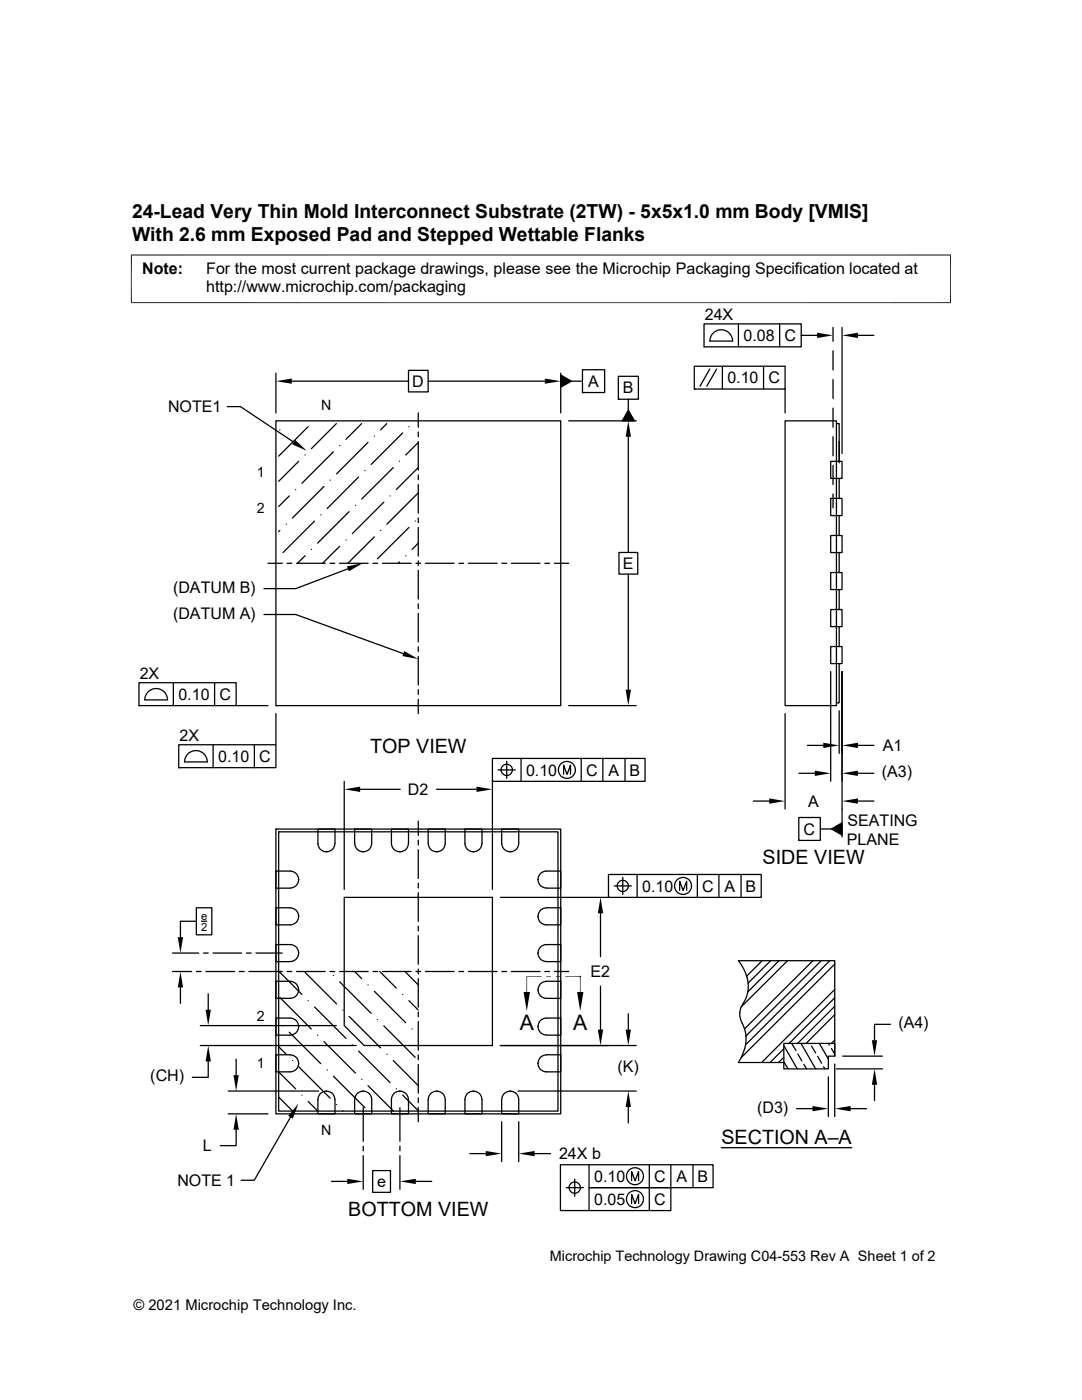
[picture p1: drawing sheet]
<svg xmlns="http://www.w3.org/2000/svg" width="216mm" height="279mm" viewBox="0 0 216 279" stroke-linecap="round" stroke-linejoin="round" font-family="sans-serif">
<g fill="none" stroke="#000" stroke-width=".25">
<path d="M55.1 74.5v7.9M58.2 76.1h23.3M81.5 73.9h3.9v4.3h-3.9zM85.4 76.1h23.3M111.9 74.8l2.1 1.3-2.1 1.2zM111.9 74.5v7.9M114 76.1h2.2M116.2 73.8h4.4v4.5h-4.4zM116.2 78.3h.1M123.4 75.1h4v4.6h-4zM123.4 79.7h.1M125.4 79.7v2.2"/>
<path d="M138.5 73.1h18.2v4.5h-18.2zM138.5 77.6h.1M140.5 64.6h19.4v4.6h-19.4zM140.5 69.2h.1M141.6 73.7l-1.9 3.4M141.6 68.1h4.6M141.6 68.1a2.26 2.26 0 0 1 2.3-2.3 2.26 2.26 0 0 1 2.3 2.3M143 73.7l-2 3.4M144.1 73.1v4.5M147.3 64.6v4.6M152.4 73.1v4.5M155.6 64.6v4.6"/>
<path d="M156.7 77.6v4.8M159.9 66.9h3.1M166.2 65.3v2.8M166.2 70v3.8M166.2 75.7v3.8M168 65.3v25.2M171.2 66.9h3.2M45.4 81.2h2.6l10.6 7M55.1 84h56.8v56.8h-56.8zM55.8 85.8h.1M57.7 99l-2.1 2.1M59 97.7h.1"/>
<path d="M59.6 92.1l-4 4M60.9 90.8h.1M61.5 85.2l-5.9 5.8M64.6 97.1l-6.2 6.3M65.9 95.8h.1M66.5 90.2l-6.3 6.3M67.1 84.5l-5 5.1M67.8 88.9h.1M71.5 95.2l-6.2 6.3M72.2 84.5l-3.2 3.2M72.8 93.9h.1M73.4 88.3l-6.2 6.3"/>
<path d="M74.7 87h.1M77.2 84.5l-1.3 1.3M77.8 99h.1M78.5 93.3l-6.3 6.3M79.7 92.1h.1M80.3 86.4l-6.2 6.3M81.6 85.2h.1M83.5 82.4v2.9M83.5 86.2v1M83.5 88.1v5.7M83.5 94.8v.9M83.5 96.7v5.7"/>
<path d="M83.5 98.4l-6.3 6.2M83.5 93.3l-4.4 4.4M83.5 88.3l-2.5 2.5M113.5 84h13.5M125.4 87.2v23.1M125.4 81.9l1.2 2.1h-2.4zM156.7 84h10.2v56.8h-10.2zM165.8 99.5h2.2v3.4h-2.2zM165.8 92.1h2.2v3.4h-2.2zM166.2 81.4v3.9M166.2 87.2v3.8M166.2 92.9v3.8"/>
<path d="M166.2 98.6v2.7M166.9 84.5h.5v7.9M167.4 88.1v4M167.4 95.5v4M53.5 112.4h2.8M55.8 105.9l-.2 .2M57.1 104.6h.1M57.3 112.4h.9M59.2 112.4h5.7M60.9 110.9l-1.5 1.5M62.1 109.6h.1M62.8 104l-6.3 6.3"/>
<path d="M64 102.7h.1M65.8 112.4h1M67.8 112.4h5.7M67.8 109l-3.4 3.4M69 107.8h.1M69.4 113.5l-10.4 4h-6.3M69.7 102.1l-6.3 6.3M70.9 100.9h.1M74.4 112.4h1M74.7 107.1l-5.3 5.3M75.9 105.9h.1M76.3 112.4h5.7"/>
<path d="M76.6 100.2l-6.3 6.3M79.7 112.2l-.2 .2M81 110.9h.1M81.6 105.3l-6.3 6.2M82.8 104h.1M83 112.4h.9M83.5 103.4v.9M83.5 105.3v5.7M83.5 111.9v1M83.5 113.8v5.7M83.5 108.4l-1.3 1.2M84.9 112.4h5.7"/>
<path d="M91.6 112.4h.9M93.5 112.4h5.7M100.1 112.4h1M102 112.4h5.8M108.7 112.4h1M110.6 112.4h2.9M123.5 110.3h3.8v4.3h-3.8zM125.4 114.6v23M165.8 114.3h2.2v3.4h-2.2zM165.8 106.9h2.2v3.4h-2.2zM167.4 102.9v4M167.4 110.3v4"/>
<path d="M167.4 117.7v3.9M27.7 136.2h19.4v4.6h-19.4zM29.7 138a2.27 2.27 0 0 1 2.4-.4 2.27 2.27 0 0 1 1.3 2.1h-4.5l.2-1zM34.6 136.2v4.6M42.8 136.2v4.6M52.7 122.6h6.3l21.5 7.9M83.5 120.5v1M83.5 122.4v5.7M83.5 129.1v.9M83.5 131v5.7M83.5 137.6v1M83.5 139.6v2.8"/>
<path d="M165.8 129h2.2v3.4h-2.2zM165.8 121.6h2.2v3.5h-2.2zM165.8 134v21.9M167.4 125.1v3.9M167.4 132.4v7.9h-.5M168 134v33M27.7 140.8h.1M35.7 148.6h19.4v4.6h-19.4zM35.7 153.2h.1M41.4 152.1a2.26 2.26 0 0 0-2.3-2.3 2.26 2.26 0 0 0-2.3 2.3h4.6M42.5 148.6v4.6M47.1 140.8h6.4"/>
<path d="M50.8 148.6v4.6M55.1 140.8h.1M55.1 142.4v6.2M68.7 155.9v21.6M71.9 157.5h8M87.1 157.5h8M98.3 151.4h30.4v4.5h-30.4zM98.3 155.9h.1M98.3 155.9v21.6M99.4 153.6h3.4M101.1 151.9v3.5M102.2 153.6a1.13 1.13 0 0 1-1.6 1 1.13 1.13 0 0 1-.2-1.8 1.13 1.13 0 0 1 1.8 .4l.1 .4"/>
<path d="M104 151.4v4.5M112.5 154.5v-1.8l.7 1.8 .6-1.8v1.8M113.5 140.8h13.5M116 151.4v4.5M120.3 151.4v4.5M124.7 151.4v4.5M150.3 159.9h3.2M156.7 142.4v19.1M159.4 154.3h3.2M161.1 148.8h3.2M167.4 141.8v8.5M171.2 148.8h3.2"/>
<path d="M171.2 154.3h3.2M171.2 159.9h3.2M55.1 165.5h56.8v56.8h-56.8zM55.1 165.5h.1M55.1 173.8h2.8a1.69 1.69 0 0 1 1.7 1.7 1.69 1.69 0 0 1-1.7 1.7h-2.8zM55.6 166h55.7v55.7h-55.7zM55.6 166h.1M59.6 175.5h.1M63.4 165.5h3.4v2.8a1.7 1.7 0 0 1-1.7 1.7 1.7 1.7 0 0 1-1.7-1.7zM65.1 170h.1M68.7 179.1h29.6v29.6h-25.6l-4-4zM70.8 168.3v-2.8h3.4v2.8a1.66 1.66 0 0 1-1.7 1.7"/>
<path d="M70.8 168.3a1.66 1.66 0 0 0 1.7 1.7M72.5 170h.1M78.1 165.5h3.4v2.8a1.7 1.7 0 0 1-1.7 1.7 1.7 1.7 0 0 1-1.7-1.7zM79.8 170h.1M83.5 163.9v2.8M83.5 167.7v.9M83.5 169.6v5.7M83.5 176.3v.9M83.5 178.2v5.7M85.4 165.5h3.4v2.8a1.69 1.69 0 0 1-1.7 1.7 1.69 1.69 0 0 1-1.7-1.7zM87.1 170h.1M92.8 165.5h3.4v2.8a1.7 1.7 0 0 1-1.7 1.7 1.7 1.7 0 0 1-1.7-1.7z"/>
<path d="M94.5 170h.1M99.8 179.1h21.6M100.1 165.5h3.4v2.8a1.69 1.69 0 0 1-1.7 1.7 1.69 1.69 0 0 1-1.7-1.7zM101.8 170h.1M107.4 175.5h.1M107.8 174.3l1-.4 3.1-.1v3.4h-2.8a1.73 1.73 0 0 1-1.6-1 1.73 1.73 0 0 1 .3-1.9zM121.4 174.5h30.5v4.6h-30.5zM121.4 179.1h.1M122.6 176.8h3.4M124.3 175.1v3.4M127.1 174.5v4.6M135.6 177.7v-1.8l.7 1.8 .7-1.8v1.8"/>
<path d="M139.1 174.5v4.6M143.4 174.5v4.6M147.9 174.5v4.6M159.4 163.2h4.3v4.5h-4.3zM159.4 167.7h.1M163.7 165.4h2.2M165.9 165.4l2.1-1.2v2.4zM34.4 193.9h3.8M34.4 190.2h5.2M36 197.1v3.1M39.2 181.2h3.1v5.4h-3.1zM39.2 183.9h-3.2v3.1"/>
<path d="M39.2 193.9h.9M40.2 183.9h1.1M40.6 190.2h1M41.1 193.9h5.7M41.6 198.3v3.2M42.5 190.2h5.7M47.8 193.9h.9M49.2 190.2h.9M49.7 193.9h6.6M51.1 190.2h5.2M55.1 181.2h2.8a1.7 1.7 0 0 1 1.7 1.7 1.7 1.7 0 0 1-1.7 1.7h-2.8zM55.1 188.5h2.8a1.69 1.69 0 0 1 1.7 1.7 1.69 1.69 0 0 1-1.7 1.7h-2.8z"/>
<path d="M55.1 195.8h2.8a1.7 1.7 0 0 1 1.7 1.7 1.7 1.7 0 0 1-1.7 1.7h-2.8zM55.7 193.9l4.5 4.6M55.8 199.1l6.3 6.3M57.3 193.9h.9M59.2 193.9h5.7M59.6 197.5h.1M59.6 190.2h.1M59.6 182.9h.1M60.9 194.1l6.3 6.2M61.5 199.7h.1M65.8 193.9h1M66.5 194.7h.1"/>
<path d="M67.8 193.9h5.7M67.8 195.9l6.3 6.3M70.7 193.9l1.5 1.4M73.4 196.6h.1M74.4 193.9h1M74.7 197.8l6.3 6.3M75.8 193.9l3.3 3.3M76.3 193.9h5.7M80.3 198.5h.1M80.8 193.9l2.7 2.7M81.6 199.7l1.9 1.9M83 193.9h.9"/>
<path d="M83.5 184.8v1M83.5 186.7v5.7M83.5 193.4v1M83.5 195.3v5.7M84.9 193.9h5.7M91.6 193.9h.9M93.5 193.9h5.7M100.1 193.9h1M102 193.9h5.8M107.4 197.5h.1M107.4 190.2h.1M107.4 182.9h.1"/>
<path d="M107.8 196.3l1-.4 3.1-.1v3.4h-2.8a1.71 1.71 0 0 1-1.6-1 1.71 1.71 0 0 1 .3-1.9zM107.8 189l1-.5h3.1v3.4h-2.8a1.73 1.73 0 0 1-1.6-1 1.73 1.73 0 0 1 .3-1.9zM107.8 181.7l1-.5h3.1v3.4h-2.8a1.71 1.71 0 0 1-1.6-1.1 1.71 1.71 0 0 1 .3-1.8zM108.7 193.9h1M110.6 193.9h2.9M115.8 194.9h.1M119.8 182.3v8.6M119.8 196.8v8.7M149.2 198.2l-.6 1.5a4.2 4.2 0 0 0-.2 5.1 7.5 7.5 0 0 1-1.1 7.2h9.1M149.2 198.2a7.6 7.6 0 0 0-1.9-6.5h19.3v19.1M152.1 191.7l-3.1 3.1M153.8 191.7l-4.5 4.5"/>
<path d="M155.4 191.7l-6.2 6.3M157.1 191.7l-9.2 9.3M162.2 191.7l-13.6 13.6M163.9 191.7l-15.1 15.1M165.6 191.7l-16.8 16.8M166.6 192.4l-18.7 18.7M166.6 199.1l-9.1 9.1M166.6 197.5l-14.6 14.5M40 208.7h31.1M40 204.7h27.1M41.6 211.8v3.2h-3.2M45.5 217.7h18.1"/>
<path d="M47.1 211.4v3.2M55.1 203.2h2.8a1.69 1.69 0 0 1 1.7 1.7 1.69 1.69 0 0 1-1.7 1.7h-2.8zM55.1 210.5h2.8a1.7 1.7 0 0 1 1.7 1.7 1.7 1.7 0 0 1-1.7 1.7h-2.8zM55.6 208.9l1.5 1.5M55.6 218.9l2.8 2.8M55.6 213.9l3.4 3.4M56.5 204.7h.1M57.7 206l6.3 6.3M58.4 211.6h.1M59.6 212.2h.1M59.6 204.9h.1M59.6 212.9l6.3 6.3"/>
<path d="M60.2 218.5h.1M61.5 219.8l1.9 1.9M62.8 201l6.2 6.2M63.4 206.6h.1M63.9 218.2a1.7 1.7 0 0 1 1.9-.3 1.7 1.7 0 0 1 1 1.6v2.8h-3.4l.1-3.1zM64.6 207.9l6.3 6.3M65.1 217.8h.1M65.3 213.5h.1M66.5 214.8l6.3 6.3M68.4 201.6h.1M69.7 202.8l6.2 6.3M70.3 208.5h.1"/>
<path d="M71.5 209.8l6.3 6.2M72.2 215.4h.1M72.5 217.8a1.66 1.66 0 0 0-1.7 1.7M72.5 217.8h.1M72.5 217.8a1.66 1.66 0 0 1 1.7 1.7v2.8h-3.4v-2.8M73.4 216.7l5.1 5M75.3 203.5h.1M76.6 204.7l6.2 6.3M77.2 210.4h.1M78.5 211.6l5 5.1M78.6 218.2a1.7 1.7 0 0 1 1.8-.3 1.7 1.7 0 0 1 1.1 1.6v2.8h-3.4v-3.1zM79.1 217.3h.1"/>
<path d="M79.8 217.8h.1M80.3 218.5l3.2 3.2M82.2 205.4h.1M83.5 202v.9M83.5 203.9v5.7M83.5 210.5v1M83.5 212.4v5.8M83.5 219.1v1M85.9 218.2a1.7 1.7 0 0 1 1.9-.3 1.7 1.7 0 0 1 1 1.6v2.8h-3.4v-2.8l.1-.6zM87.1 217.8h.1M93.3 218.2a1.7 1.7 0 0 1 1.8-.3 1.7 1.7 0 0 1 1.1 1.6v2.8h-3.4v-3.1zM94.5 217.8h.1"/>
<path d="M100.6 218.2a1.7 1.7 0 0 1 1.9-.3 1.7 1.7 0 0 1 1 1.6v2.8h-3.4v-2.8l.1-.6zM101.8 217.8h.1M103.4 217.7h23.6M107.4 212.2h.1M107.4 204.9h.1M107.8 211l1-.5h3.1v3.4h-2.8a1.71 1.71 0 0 1-1.6-1 1.71 1.71 0 0 1 .3-1.9zM107.8 203.7l1-.5h3.1v3.4h-2.8a1.73 1.73 0 0 1-1.6-1.1 1.73 1.73 0 0 1 .3-1.8zM125.4 202.3v3.2M127 208.7h-27.2M156.4 208.7l2.7 4.6M156.4 211l-1.1 1M156.4 209.3l-2.8 2.7"/>
<path d="M156.4 208.2h10.2v2.6h-1.3v2.5h-8.9zM156.4 211.9l.8 1.4M158 208.3l.8 1.4M159.2 210.4l.8 1.3M159.8 208.2l3 5.1M160.4 212.4l.5 .9M161.9 208.8l.9 1.3M163.2 210.8l.7 1.4M163.5 208.2l1.8 3.2M164.3 212.9l.3 .4M165.3 214.9v7.9M165.3 208.2l.2 .4"/>
<path d="M165.9 209.2l.7 1.2M166.6 202.5l-5.8 5.7M166.6 200.8l-7.4 7.4M166.6 212.4v10.4M166.6 207.6l-.7 .6M166.9 213.3h9.2M168.1 210.8h8M174.5 216.5v3.2M177.7 204.4h-3.2v3.2M45.5 222.3h8M47.1 225.5v3.1h-3.2M58 223l-7.3 12.5h-2.6"/>
<path d="M66.1 235.8h3.2M67.2 220.4h.1M68.4 221.7h.1M72.5 221v6.8M72.5 228.7v1M72.5 230.6v6.8M74.4 233.6h3.5v4.4h-3.5zM79.8 221v6.8M79.8 228.7v1M79.8 230.6v6.8M83 235.8h3.1M83.5 221v2.9"/>
<path d="M93.7 230.2h3.2M100.1 223.9v7.9M103.5 223.9v7.9M106.7 230.2h3.2M113 237h3.4M114.7 235.3v3.4M115.8 237a1.13 1.13 0 0 1-1.6 1 1.13 1.13 0 0 1-.3-1.9 1.13 1.13 0 0 1 1.8 .5l.1 .4M117.5 232.5v4.5h16.4v4.6h-22.1v-9.1h30.5v4.5h-24.8v4.6M125.4 220.9v3.2M126 235.6v-1.8l.7 1.8 .7-1.8v1.8M129.6 232.5v9.1M133.9 232.5v4.5"/>
<path d="M138.3 232.5v4.5M143.9 229h26.1M158.9 221.3h3.2M169.7 221.3h3.2M126 240.2v-1.8l.7 1.8 .7-1.8v1.8"/>
<circle cx="113.1" cy="153.7" r="1.69"/>
<circle cx="124.3" cy="176.8" r="1.12"/>
<circle cx="136.3" cy="176.8" r="1.69"/>
<circle cx="126.7" cy="239.3" r="1.69"/>
<circle cx="126.7" cy="234.7" r="1.69"/>
</g>
<g fill="#000">
<path d="M55.1 76.1l3.1-.6v1.1zM108.7 75.5l3.2 .6-3.2 .5zM111.9 74.8l2.1 1.3-2.1 1.2zM163 66.4l3.2 .5-3.2 .6zM168 66.9l3.2-.5v1.1zM58.9 87.8l2.3 2.2-2.9-1.3zM125.4 84l.5 3.2h-1.1zM125.4 81.9l1.2 2.1h-2.4zM69.2 113l3.2-.6-2.8 1.6zM80.7 129.9l2.8 1.6-3.2-.6zM124.8 137.6h1.1l-.5 3.2zM68.7 157.5l3.2-.5v1.1z"/>
<path d="M95.1 157l3.2 .5-3.2 .6zM153.5 159.3l3.2 .6-3.2 .5zM162.6 153.8l3.2 .5-3.2 .6zM164.3 148.2l3.1 .6-3.1 .5zM168 148.8l3.2-.6v1.1zM168 154.3l3.2-.5v1.1zM168 159.9l3.2-.6v1.1zM165.9 165.4l2.1-1.2v2.4zM36 193.9l.5 3.2h-1zM35.5 187h1l-.5 3.2zM109 194.8h1l-1 .1zM109 194.9l1-.1v.1z"/>
<path d="M110.9 194.8h1l-1 .1zM110.9 194.9l1-.1v.1zM115.1 198h1.3l-.6 3.8zM119.8 179.1l.6 3.2h-1.1zM41 201.5h1.1l-.5 3.2zM41.6 208.7l.5 3.1h-1.1zM46.6 214.6h1l-.5 3.1zM104.5 198h1.2l-.6 3.8zM119.3 205.5h1.1l-.6 3.2zM124.8 205.5h1.1l-.5 3.2zM174.5 213.3l.5 3.2h-1zM174 207.6h1l-.5 3.2z"/>
<path d="M47.1 222.3l.5 3.2h-1zM59.5 220.2l-1.1 3-.9-.5zM69.3 235.2l3.2 .6-3.2 .5zM79.8 235.8l3.2-.6v1.1zM96.9 229.7l3.2 .5-3.2 .6zM103.5 230.2l3.2-.5v1.1zM125.4 217.7l.5 3.2h-1.1zM162.1 220.7l3.2 .6-3.2 .5zM166.6 221.3l3.1-.6v1.1z"/>
</g>
<path d="M26.1 50.9h163.7M26.2 50.8v9.7M189.7 50.8v9.7M26.1 60.4h163.7M108.1 194.9h-3v3.1M112.8 194.9h3M115.8 194.8v3.2" fill="none" stroke="#000" stroke-width=".2"/>
<g font-size="4.3">
<text x="103.7" y="205.7">A</text>
<text x="114.4" y="205.7">A</text>
</g>
<g font-size="3.9">
<text x="26.4" y="43.5">24-Lead Very Thin Mold Interconnect Substrate (2TW) - 5x5x1.0 mm Body [VMIS]</text>
<text x="26.4" y="48.1">With 2.6 mm Exposed Pad and Stepped Wettable Flanks</text>
<text x="73.9" y="150.2">TOP VIEW</text>
<text x="152.2" y="172.4">SIDE VIEW</text>
<text x="143.9" y="228.2">SECTION A–A</text>
<text x="69.5" y="242.8">BOTTOM VIEW</text>
</g>
<g font-size="3.2">
<text x="28.4" y="54.7">Note:</text>
<text x="41.1" y="58.3">http://www.microchip.com/packaging</text>
<text x="41.1" y="54.7">For the most current package drawings, please see the Microchip Packaging Specification located at</text>
<text x="140.6" y="63.9">24X</text>
<text x="148.4" y="68.1">0.08</text>
<text x="156.5" y="68.1">C</text>
<text x="82.3" y="77.2">D</text>
<text x="117.4" y="77.2">A</text>
<text x="145.1" y="76.5">0.10</text>
<text x="153.3" y="76.5">C</text>
<text x="33.5" y="82.3">NOTE1</text>
<text x="124.3" y="78.5">B</text>
<text x="124.3" y="113.6">E</text>
<text x="34.5" y="118.3">(DATUM B)</text>
<text x="34.5" y="123.5">(DATUM A)</text>
<text x="27.9" y="135.5">2X</text>
<text x="35.6" y="139.7">0.10</text>
<text x="43.8" y="139.7">C</text>
<text x="35.8" y="147.8">2X</text>
<text x="176.1" y="149.9">A1</text>
<text x="43.5" y="152">0.10</text>
<text x="51.7" y="152.1">C</text>
<text x="105" y="154.8">0.10</text>
<text x="117" y="154.8">C</text>
<text x="121.4" y="154.8">A</text>
<text x="125.6" y="154.8">B</text>
<text x="176" y="155.1">(A3)</text>
<text x="81.4" y="158.7">D2</text>
<text x="161.3" y="161">A</text>
<text x="160.4" y="166.6">C</text>
<text x="169.1" y="164.9">SEATING</text>
<text x="169" y="168.7">PLANE</text>
<text x="128.1" y="177.9">0.10</text>
<text x="140.1" y="177.9">C</text>
<text x="144.6" y="177.9">A</text>
<text x="148.8" y="177.9">B</text>
<text x="117.8" y="195">E2</text>
<text x="179.3" y="205.2">(A4)</text>
<text x="30" y="215.8">(CH)</text>
<text x="123.2" y="214">(K)</text>
<text x="151.1" y="222.1">(D3)</text>
<text x="40.5" y="229.8">L</text>
<text x="111.5" y="231.4">24X b</text>
<text x="35.4" y="236.7">NOTE 1</text>
<text x="75.3" y="236.9">e</text>
<text x="118.6" y="235.9">0.10</text>
<text x="130.5" y="235.9">C</text>
<text x="135" y="235.9">A</text>
<text x="139.2" y="235.9">B</text>
<text x="118.6" y="240.5">0.05</text>
<text x="130.5" y="240.5">C</text>
</g>
<g font-size="2.9">
<text x="109.7" y="251.7">Microchip Technology Drawing C04-553 Rev A Sheet 1 of 2</text>
<text x="26.6" y="261.3">© 2021 Microchip Technology Inc.</text>
</g>
<g font-size="2.8">
<text x="64.1" y="81.9">N</text>
<text x="51.3" y="95.1">1</text>
<text x="51.3" y="102.4">2</text>
<text x="51.3" y="203.7">2</text>
<text x="51.3" y="213.2">1</text>
<text x="64.1" y="226.5">N</text>
</g>
<g font-size="2.2">
<text x="40.1" y="183.6">e</text>
<text x="40.1" y="185.7">2</text>
</g>
</svg>
